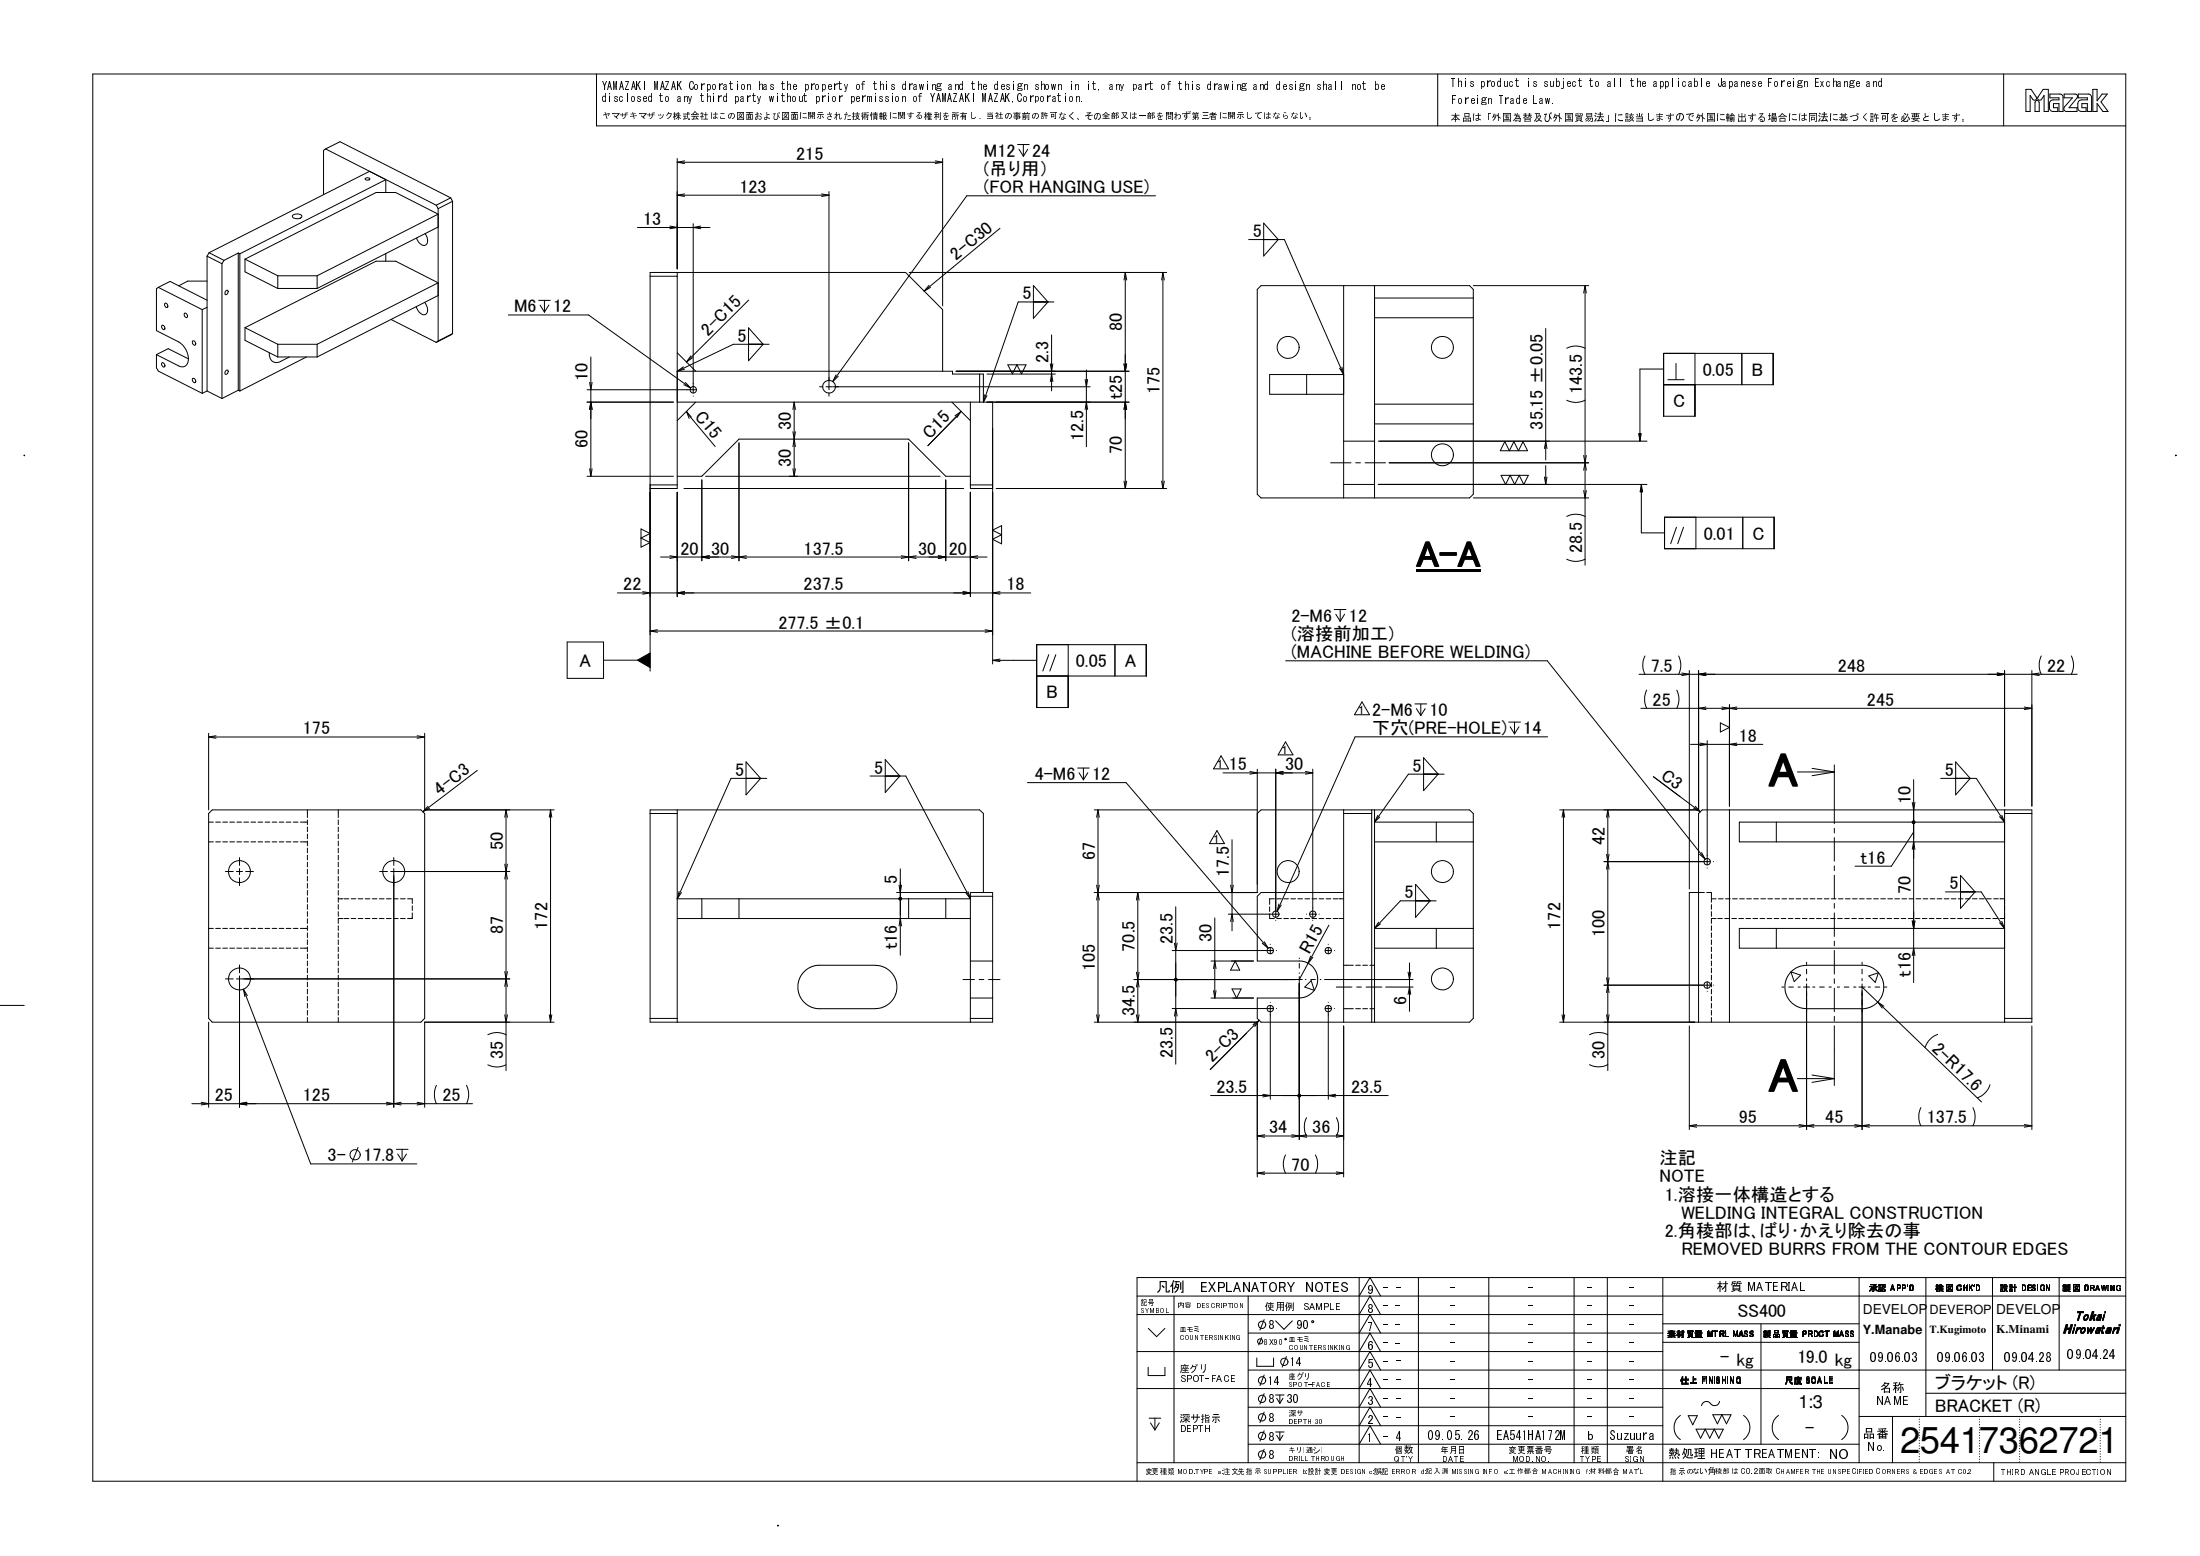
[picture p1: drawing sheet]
<svg xmlns="http://www.w3.org/2000/svg" width="594mm" height="420mm" viewBox="0 0 594 420" stroke-linecap="round" stroke-linejoin="round" font-family="sans-serif">
<g fill="none" stroke="#000" stroke-width=".27">
<path d="M25.1 20h548.9v380h-548.9zM161.1 20v14h412.9M388.2 20v14M541.1 20v14M274.8 39h3.1M276.3 39v3.2M547.1 24.1h1.4l1.4 2.1a.56 .56 0 0 1-.2 .8 .56 .56 0 0 1-.8-.2l-.7-1v4.3h-1.1zM549.7 27.3l.6-.1 .3 .3 .1 2.6h-1.2v-2.4zM551.7 24.1h1.4v6h-1.1v-4.3l-.7 1a.56 .56 0 0 1-.8 .2 .56 .56 0 0 1-.1-.8zM553.5 25.4h2.8a.87 .87 0 0 1 .8 .9v3.8h-1.1v-2.1h-1.5v1.1h1.2v1h-1.3a1.01 1.01 0 0 1-1-1v-1.1a1.01 1.01 0 0 1 1-1h1.6v-.6h-2.5zM557.4 25.4h3a.65 .65 0 0 1 .5 .4 .65 .65 0 0 1 0 .7l-2.2 2.6h2.2v1h-2.9a.73 .73 0 0 1-.7-.4 .73 .73 0 0 1 .2-.8l2.1-2.5h-2.2zM561.2 25.4h2.7a.87 .87 0 0 1 .9 .9v3.8h-1.1v-2.1h-1.5v1.1h1.1v1h-1.2a1.01 1.01 0 0 1-1-1v-1.1a1.01 1.01 0 0 1 1-1h1.6v-.6h-2.5z"/>
<path d="M565.1 24.1h1.2v3.1l1.3-1.8h1.4l-1.7 2.1 1.9 2.6h-1.3l-1.6-2.2v2.2h-1.2zM79.1 58.1a1.73 1.73 0 0 1 2.4 .3 1.58 1.58 0 0 1-2.6 0zM87.9 40.2l29.9 15.2M87.9 40.2l-.5 .4v11.9M87.9 40.2l3.9-1.9 29.9 15.1M98.6 48.3a.87 .87 0 0 1 1.3 0 .81 .81 0 0 1-1.3 0zM99.8 46.3l-43.3 21.9M104.2 52v-3.5l-39.4 20M117.8 55.4l.5 .9M118.3 56.3v35.8M121.7 53.4l-3.9 2M121.7 53.4l.5 1"/>
<path d="M122.2 54.4l-3.9 1.9M122.2 54.4v35.7M182.9 42.8v29.8M182.9 43.8l2 .4M182.9 43.8h71.6M182.9 52.7l2 .3M182.9 52.7h41M184.9 43.4l-2 .4M184.9 52.4l-2 .3M221.9 52.4l2 .3M223.9 51.7v51.7M223.9 52.7l-2 .3"/>
<path d="M252.6 43.4l1.9 .4M254.5 42.8v39.8M254.5 43.8l-1.9 .4M275.2 40.3l1.1 1.9M277.5 40.3l-1.2 1.9M312 52.9h-50.9l-36.2 50.1M42.7 77.6l-.5 .4v11.3l6.1 3a4.9 4.9 0 0 1 2.1 6.3l-1 .5-.8-.1-6.4-3.2M42.7 77.6l11.9 6M42.7 77.6l3.2-1.6 10 5.1M55.9 75.9h-5.2l-2.4 1.3M55.9 69.2l4 2M55.9 69.2v36.4"/>
<path d="M56.5 68.2l-.6 1M56.5 68.2l4 2.1M59.9 71.2v36.4M60.5 70.3l-.6 .9M61 78.5l.2-.1a.57 .57 0 0 1 .3 .8 .57 .57 0 0 1-.7 .3v-.6zM64.3 68.3v37.1M64.3 68.3l-3.8 2M64.3 68.3l.5 .2M64.8 68.5v37.1M66.2 70l35.4-18h5.2l11.5 5.8-32.7 16.7M66.2 70l8.8 4.5M66.2 70v3.4l8.8 4.5"/>
<path d="M75 74.5h10.6M75 74.5v3.4M75 77.9h10.6M85.6 74.5v3.4M104.2 68.5v2M114.8 63.1a2.1 2.1 0 0 1 0 3.2 2.39 2.39 0 0 1-2.3-2M118.3 61.3l-32.7 16.6M118.3 79.8l-32.7 16.6M172.1 61.4h19.6M175.5 74.6h7.4M180.9 61l2 .4-2 .4M182.9 73.6v58.3h-7.4"/>
<path d="M187.2 60.4v43.9M189.2 61l-2 .4 2 .4M245.5 73.6h69.5M250.9 77l-1.4 1.6M251.3 77.6l-1.8 1M270 61.6l-20.5 17M279.1 77.1l3.9 4.4-3.9 4.5zM303.9 73.6v58.3M303.9 73.6l-.4 2M303.9 73.6l.3 2M314 73.6l.4 2M314 73.6v58.3"/>
<path d="M314 73.6l-.3 2M337.2 64.7h9.6l16 36.4M339.5 78.1l1-1h56.3l1 1v55.4l-1 1h-56.3l-1-1zM341.2 60.2l4 4.5-4 4.4zM362.8 77.1v57.4M371.2 77.1v57.4M397.8 77.1h31.2M428 77.1l-.4 2M428 77.1v75.5M428 77.1l.4 2M42.2 95.8v3.5l.5 .9 11.9 6M42.2 95.8l3.2-1.7 5.5 2.8"/>
<path d="M43.7 98a.64 .64 0 0 1 .7 .3 .64 .64 0 0 1-.1 .8l-.6-.5zM43.7 87.9a.64 .64 0 0 1 .7 .3 .64 .64 0 0 1-.1 .8l-.6-.5zM44.5 82a.64 .64 0 0 1 .7 .3 .64 .64 0 0 1-.1 .8l-.6-.6zM49.8 84.7a.63 .63 0 0 1 .7 .3 .63 .63 0 0 1-.1 .8l-.6-.5zM52 92.1a.65 .65 0 0 1 .7 .3 .65 .65 0 0 1-.1 .8l-.6-.5zM54.6 83.6v22.6M55.9 83l-1.3 .6M66.2 88.5v3.4l8.8 4.5M66.2 88.5l35.4-18h5.2l11.5 5.9-32.7 16.6M66.2 88.5l8.8 4.5M72.7 95.2a2.07 2.07 0 0 0 .8 2.3 2.07 2.07 0 0 0 2.3 .1l2.3-1.2M75 93v3.4"/>
<path d="M75 93h10.6M75 96.4h10.6M82.8 96.4l-18 9.2M85.6 93v3.4M105.6 86.3l12.2 6.2M114.7 81.7a2.45 2.45 0 0 1 .3 3.2 2.26 2.26 0 0 1-2.6-2.1M118.3 92.1l-.5 .4M122.2 90.1l-3.9 2M122.2 90.1l-4.4 2.4M137.2 85h21.7l27.6 19.8M145.5 81.1h3.1M145.8 82.4l1.2 1.9"/>
<path d="M147 81.1v3.2M148.2 82.4l-1.2 1.9M159.5 96.4v32.2M182.9 95.2l5 5M184.5 99.1l-1.6 1.1M184.8 99.7l-1.9 .5M186.6 96.1l-1.2 1.6M187 96.6l-1.6 1.1M202.1 88.5l4 4.5-4 4.4zM202.2 81l-16.8 16.7M207.7 93h-9.7l-15.1 7.2M272.2 98.5h4.9l-1.3 2.5-1.2-2.5-1.2 2.5z"/>
<path d="M283.6 98.3l.4 1.9 .3-1.9M284 90.4v15.1M284.6 81.5h-9.7l-9.3 27.1M293.4 99.9v20.7M303.5 98.3l.4 1.9 .3-1.9M361.7 99.4l1.1 1.7M362.4 99.1l.4 2M371.2 85.8h26.6M371.2 80.5h26.6M417.4 88.7v35.5M423.1 94a5.5 5.5 0 0 1 4.9 0M449.2 99.7h-6.4v19.4"/>
<path d="M452.6 98.1v4.4M457.7 95.4v17h-8.5v-17h29.6v8.5h-29.6M470.4 95.4v8.5M52 102.2a.65 .65 0 0 1 .7 .3 .65 .65 0 0 1-.1 .8l-.6-.5zM55.9 105.6l-1.3 .6M55.9 105.6l4 2M61 100l.2-.1a.58 .58 0 0 1 .5 .7 .58 .58 0 0 1-.7 .5l-.3-.3zM64.3 105.4l-4.4 2.2M64.3 105.4l.5 .2M158.5 108.6h23.4M158.5 105.2h27.7M159.2 103.3l.3 1.9 .4-1.9"/>
<path d="M159.2 110.6l.3-2 .4 2M182.9 100.2h74.3v.8h8.4v7.6M182.9 108.6h122M184.7 103.9l1.8 .9M185.1 103.3l1.4 1.5M185.4 111.1l1.3 1.5M185.4 111.1l.7 1.9M185.4 111.1l.4 .7 7.3 8.8M186.4 105.2h1.6M187.2 104.4v1.7M187.2 106.9v.1M187.9 108.6l-5 5"/>
<path d="M199.6 119.6v31.8M214.1 116.6l.7 4M214.5 108.6v20M214.5 108.6l.3 2M214.5 108.6l-.4 2M214.8 116.6l-.7 4M221.3 104.4h.9M223 104.4h1.7M223.9 103.6v1.6M223.9 106.1v.9M224.9 104.4h69.5M225.8 101.2l-.9 1.8"/>
<path d="M226.3 101.6l-1.4 1.4M245.4 119.6v31.8M254.5 100.2v-16.6l-9.9-10h-69.1v107.6M257 108.6l5 5M258.2 100.2h46.7M259.5 111.1l-8.9 9.3 8-8.1M259.5 111.1l-1.6 1.2M259.5 111.1l-1.1 1.7M262 108.6v23.3h6M264.5 101v7.6M265.8 106.6l-.2 2M266.5 101h18.5"/>
<path d="M266.5 106.8l-.9 1.8M268 108.6v70.7M283.6 103l.4-2 .3 2M293 110.6l.4-2 .3 2M293 102.4l.4 2 .3-2M303.5 110.6l.4-2 .3 2M352.8 101.1v5.4M362.8 101.1h-19.9v5.4h19.9M362.8 119.1h8.4M371.2 114.5h26.6M371.2 109.1h26.6M372.2 119.1h72.5"/>
<path d="M406.4 119.3l1.2 2.4 1.2-2.4 1.2 2.4 1.3-2.4 1.2 2.4h-7.4zM423.1 108.1a5.5 5.5 0 0 0 4.9 0M442.5 117.1h.7l-.4 2zM450.4 102.5h4.4M6.5 122.9h.1v.2zM158.5 128.6h23.4M159.2 126.6l.3 2M159.9 126.6l-.4 2M175.5 130.9h7.4M182.9 132.9v28.2M182.9 128.6h6.6l10.1-10h45.8l10 10h6.6M184.7 131.9h75.5"/>
<path d="M189.5 129.6v21.8M190.5 128.6h63.4M214.1 126.6l.4 2M214.8 126.6l-.3 2M255.4 129.6v21.8M262 132.9v28.2M262 130.9h6M269 131.9h46M303.5 129.9l.4 2M304.2 129.9l-.3 2M313.7 129.9l.3 2M314.4 129.9l-.4 2"/>
<path d="M359.3 125h5.5M362.8 130.8h8.4M366.1 125h1.3M368.6 125h5.5M372.2 130.8h72.5M375.1 125h53.9M397.8 134.5h31.2M405.3 128.4h7.4l-1.2 2.4-1.3-2.4-1.2 2.4-1.2-2.4-1.2 2.4zM417.1 121.1l.3-2 .3 2M417.1 128.8l.3 2M417.4 125.7v5.1M417.7 128.8l-.3 2"/>
<path d="M423.1 139.4a5.5 5.5 0 0 1 4.9 0M427.6 123l.4 2M427.6 132.5l.4 2 .4-2M428 125l.4 2M428 125l-.4 2M428.4 123l-.4 2M443.2 130.8l.4 2h-.7zM443.2 130.8v13.1h6.3M449.5 139.7h29.6v8.5h-29.6zM458 139.7v8.5M470.6 139.7v8.5M587.5 122.9l.1 .1z"/>
<path d="M173.1 142.8l2.4 1.3-2.4 1.2 2.4 1.2-2.4 1.2zM173.6 159.8l1.9 .3-1.9 .3M178.4 150.4h88.1M180.9 150.1l2 .3-2 .4M184.9 159.8l-2 .3 2 .3M191.6 150.1l-2.1 .3 2.1 .4M197.5 150.1l2.1 .3M199.6 150.4l1.9 .4M199.6 150.4l-2.1 .4M201.5 150.1l-1.9 .3M243.4 150.1l2 .3M245.4 150.4l2 .4"/>
<path d="M245.4 150.4l-2 .4M247.4 150.1l-2 .3M253.4 150.1l2 .3-2 .4M260 159.8l2 .3-2 .3M264 150.1l-2 .3 2 .4M268 143.2l2.5-1.3v5l-2.5-1.3 2.5-1.2zM270 159.8l-2 .3 2 .3M423.1 151a5.5 5.5 0 0 0 4.9 0M452.7 142.4l-1.6 4.4M454.6 142.4l-1.6 4.4M153.2 173.4h9.8v9.8h-9.8zM163 178.3h9.1"/>
<path d="M166.7 160.1h111.6M172.1 178.3l3.4-2v4zM175.5 170.4l2 .3M175.5 170.4h92.5M177.5 170.1l-2 .3M266 170.1l2 .3M268 178.3l2 .3M268 178.3h11.9M268 170.4l-2 .3M270 178l-2 .3M283.2 176.8l-1.6 4.4M285.1 176.8l-1.6 4.4"/>
<path d="M288.5 174.1v17h-8.6v-17h29.6v8.4h-29.6M301.1 174.1v8.4M347.2 178.4h70.6l42.7 53.6M360.3 164.6h3.2M360.7 165.9l1.2 1.9M361.9 164.6v3.2M363.1 165.9l-1.2 1.9M444.2 177.1a5.5 5.5 0 0 0 0 5M453.3 177.1a5.5 5.5 0 0 1 0 5M551.2 177.1a5.5 5.5 0 0 0 0 5M559.3 177.1a5.5 5.5 0 0 1 0 5M56.3 198v20.7"/>
<path d="M56.3 199h58.4M56.3 199l2 .3M58.3 198.7l-2 .3M112.6 198.7l2.1 .3M114.7 198v20.7h34.9M114.7 199l-2.1 .3M367.8 189.5l2 3.5h-4zM382.1 190.1h3.2M382.5 191.3l1.2 1.9M383.7 190.1v3.1M384.8 191.3l-1.1 1.9M407.4 195h3.2"/>
<path d="M407.8 196.3l1.2 1.9M409 195v3.2M410.2 196.3l-1.2 1.9M417.9 199h-52l-21 47M442.6 182.1h118.3M443.1 191.3h105.6M444.7 186.4a5.4 5.4 0 0 0 0 4.9M452.8 186.4a5.4 5.4 0 0 1 0 4.9M454.1 181.7l2.1 .4-2.1 .3M456.2 181.1v58.9M458.7 181.1v37.6h-37.5M460.7 181.7l-2 .4 2 .3"/>
<path d="M460.7 190.9l-2 .4 2 .3M461 200v31.7M464.6 195.2l2.4 1.2-2.4 1.3zM465 190.9l2 .4M467 190.3v27.4M467 191.3l2 .3M467 191.3l-2 .3M469 190.9l-2 .4M539.3 181.7l2 .4-2 .3M541.3 181.1v36.6M546.6 190.9l2.1 .4M548.7 181.1v36.6"/>
<path d="M548.7 191.3l-2.1 .3M550.7 181.7l-2 .4 2 .3M56.3 219.7l1-1h56.4l1 1v55.3l-1 1h-56.4l-1-1zM83 218.7v2.1M91.3 218.7v2.1M115.6 217.7l-1.4 1.5M116 218.3l-1.8 .9M128.9 208l-14.7 11.2M136.6 218.7l.4 2M136.6 218.7v70.4M136.6 218.7l-.3 2M148.7 218.7v57.3"/>
<path d="M148.7 218.7l.3 2M148.7 218.7l-.4 2M175.5 219.7h7.4M182.9 218.7v57.3M201.5 205.7l3.9 4.5-3.9 4.4zM207 210.2h-9.6l-14.5 32.5M234.9 209.5h9.7l17.4 33.2M239 205.1l4 4.4-4 4.5zM277.4 211.3h26.7l38.3 44.7M291 207.4h3.1M291.4 208.7l1.2 1.9M292.6 207.4v3.2"/>
<path d="M293.7 208.7l-1.1 1.9M295.5 218.7h44M296.5 218.7v57.3M296.5 218.7l-.4 2M296.5 218.7l.3 2M329.7 204.1l2.1 3.5h-4.1zM330.2 208.7h24.3M337.5 208.3l2 .4-2 .3M339.5 219.7l1-1h56.3l1 1v55.3l-1 1h-56.3l-1-1v-5.5h11.4l1.5-.3 1.2-.6 1.2-1.1 .8-1.4 .2-1.6-.2-1.6-.8-1.5-.9-.9-1.5-.8-1-.2h-11.9v-17.5l1-1h22.3M339.5 207.7v33.3h-44M344.5 207.7v38.1M346.5 208.3l-2 .4 2 .3"/>
<path d="M347.1 200.3l2.1 3.5h-4.1zM352.5 208.3l2 .4M354.5 207.7v38.1M354.5 208.7l-2 .3M362.8 219.7h7.6M362.8 218.7v57.3M370.4 218.7v57.3M371.2 218.7v57.3M384.4 204.6l4 4.4-4 4.5zM390 209h-9.7l-9.1 13M422.2 218.7l.3 2M422.2 218.7l-.4 2"/>
<path d="M422.2 218.7v57.3M434.2 218.7l.3 2M434.2 218.7l-.4 2M434.2 218.7v70.4M446.5 209.7l12.6 9.5M456.5 201h19.5M457.4 218.3l1.7 .9M457.8 217.7l1.3 1.5M459 200.7l2 .3-2 .3M467 218.7v57.3M469 200.7l-2 .3 2 .3M485.3 208.4h10"/>
<path d="M489.3 207.5l6 .9M495.3 208.4l-6 1.1M495.3 206.5v15.9M516.4 216.7l.4 2 .3-2M516.8 210.5v54.8M524 210.2h9.7l7.6 11.8M528.1 205.7l3.9 4.5-3.9 4.4zM541.3 219.7h7.4M541.3 218.7v57.3M56.3 222h1.3M56.3 227.3h1.3M58.2 222h1.3"/>
<path d="M58.2 227.3h1.3M60.1 222h1.3M60.1 227.3h1.3M60.9 235.3h2.1M62.1 222h1.2M62.1 227.3h1.2M63.8 235.3h1.7M64 222h1.2M64 227.3h1.2M64.7 231.6v2.1M64.7 234.5v1.7M64.7 237v2.1"/>
<path d="M65.9 222h1.2M65.9 227.3h1.2M66.3 235.3h2.1M67.8 222h1.2M67.8 227.3h1.2M69.7 222h1.2M69.7 227.3h1.2M71.6 222h1.2M71.6 227.3h1.2M73.5 222h1.3M73.5 227.3h1.3M75.4 222h1.3"/>
<path d="M75.4 227.3h1.3M77.3 222h1.3M77.3 227.3h1.3M79.2 222h1.3M79.2 227.3h1.3M81.1 222h1.9M81.1 227.3h1.9M83 221.4v1.3M83 223.3v1.3M83 225.2v1.3M83 227.1v1.3M83 229v1.3"/>
<path d="M83 230.9v1.3M83 232.8v1.3M83 234.7v1.3M83 236.6v1.3M83 238.5v1.3M91.3 221.4v1.3M91.3 223.3v1.3M91.3 225.2v1.3M91.3 227.1v1.3M91.3 229v1.3M91.3 230.9v1.3M91.3 232.8v1.3"/>
<path d="M91.3 234.7v1.3M91.3 236.6v1.3M91.3 238.5v1.3M102.5 235.3h2.1M105.5 235.3h1.7M106.3 231.6v2.1M106.3 234.5v1.7M106.3 236.3v62.7M107.3 235.3h30.4M136.3 233.3l.3 2M136.6 235.3l-.3 2.1M136.6 235.3l.4 2.1"/>
<path d="M137 233.3l-.4 2M242.8 239l.3 2 .4-2M243.1 234.6v23.3M296.1 239l.4 2M296.8 239l-.3 2M328.6 224.3l2.1 3.5h-4.1zM332.3 239l.4 2 .3-2M332.7 226.7v24.6M371.2 222h26.6M371.2 227.3h26.6M372.1 220.2l-.9 1.8M372.6 220.6l-1.4 1.4"/>
<path d="M382.3 238.8l3.9 4.4-3.9 4.5zM387.9 222v5.3M433.1 232.7h26.9M433.8 230.7l.7 4M434.5 230.7l-.7 4M458.9 230.7l1.6 1.3M459.5 230.2l1 1.8M460.2 232.7h1.6M461 231.9v1.6M461 234.4h.1M462.7 232.7h.1M479.7 222v5.3"/>
<path d="M495.3 223.6v1.3M495.3 226.2v6.3M495.3 233.8v1.3M495.3 236.3v6.4M516.4 229.4l.4-2.1 .3 2.1M516.4 221.9l.4-.2v.3v-.3a.36 .36 0 0 1 .3 .4 .36 .36 0 0 1-.5 .3 .36 .36 0 0 1-.2-.5zM516.4 221.9a.36 .36 0 0 1 .6-.1 .36 .36 0 0 1-.2 .6v-.4v.4l-.4-.2zM516.8 224.7l-6.1 9.2h-9.8M529.4 236.4l3.9 4.4-3.9 4.5zM540 220.5l1.3 1.5M540.5 220.1l.8 1.9M541.3 222h-71.6v5.3h71.6"/>
<path d="M56.3 256h1.3M56.3 250.7h1.3M58.2 256h1.3M58.2 250.7h1.3M60.1 256h1.3M60.1 250.7h1.3M62.1 256h1.2M62.1 250.7h1.2M64 256h1.2M64 250.7h1.2M65.9 256h1.2M65.9 250.7h1.2"/>
<path d="M67.8 256h1.2M67.8 250.7h1.2M69.7 256h1.2M69.7 250.7h1.2M71.6 256h1.2M71.6 250.7h1.2M73.5 256h1.3M73.5 250.7h1.3M75.4 256h1.3M75.4 250.7h1.3M77.3 256h1.3M77.3 250.7h1.3"/>
<path d="M79.2 256h1.3M79.2 250.7h1.3M81.1 256h1.9M81.1 250.7h1.9M83 240.5v1.2M83 242.4v1.2M83 244.3v1.2M83 246.2v1.2M83 248.1v1.2M83 250v1.2M83 251.9v1.3M83 253.8v1.3"/>
<path d="M83 255.7v1.3M83 257.6v1.3M83 259.5v1.3M91.3 242.7h1.3M91.3 248h1.3M91.3 240.5v1.2M91.3 242.4v1.2M91.3 244.3v1.2M91.3 246.2v1.2M91.3 248.1v1.2M91.3 250v1.2M91.3 251.9v1.3"/>
<path d="M91.3 253.8v1.3M91.3 255.7v1.3M91.3 257.6v1.3M91.3 259.5v1.3M92.9 242.7h1.3M92.9 248h1.3M94.8 242.7h1.3M94.8 248h1.3M96.7 242.7h1.3M96.7 248h1.3M98.6 242.7h1.3M98.6 248h1.3"/>
<path d="M100.5 242.7h1.3M100.5 248h1.3M102.4 242.7h1.3M102.4 248h1.3M104.3 242.7h1.3M104.3 248h1.3M106.2 242.7h1.3M106.2 248h1.3M108.2 242.7h1.2M108.2 248h1.2M110.1 242.7h1.2v1.3M111.3 246.5v1.5h-1.2"/>
<path d="M111.3 244.6v1.3M182.9 242.7h79.1M182.9 248h79.1M183.4 240.7l-.5 2M184 241l-1.1 1.7M189.5 242.7v5.3M199.6 242.7v5.3M242.1 241h18.9M242.8 242.5l.3-.2v.4l.1-.3 .3 .4-.5 .2zM242.8 242.5l.4-.1 .3 .4-.4 .2v-.3l-.1 .3zM242.8 250l.3-2 .4 2M245.4 242.7v5.3"/>
<path d="M255.4 242.7v5.3M260.8 241.1l1.2 1.6M261.4 240.7l.6 2M262 242h6M262 259.5h6M265.6 241v-21.3l-1.1-1h-89v57.3h92.5v-35h-6v35M296.5 241l-.4 2M296.5 241l.3 2M307.2 241l-.3 2M307.2 241l.4 2M307.2 241v35M316.5 256.7h25.5"/>
<path d="M317.2 254.7l.3 2 .4-2M317.5 244.9v42.5M327 259.5h11.5M328 247.9v21.6M331.7 246.8h11.8M332.3 248.8l.4-2 .3 2M333.5 259.5l1.3 2.5h-2.5zM340.9 254.7l1.5 1.3M341.4 254.3l1 1.7M342.2 256.7h1.6M342.9 246.8v1.2h1.2M342.9 244.9v1.2"/>
<path d="M343 255h.1M343 255.9v1.6M343.7 246.8h1.6M344.1 242.7h-1.2v1.5M344.5 246v1.7M344.5 248.5h.1M344.7 256.7h.1M344.8 242.7h1.2M344.8 248h1.2M345.3 244.1l-.4 1.9M346 244.4l-1.1 1.6M346.7 242.7h1.2"/>
<path d="M346.7 248h1.2M348.6 242.7h1.2M348.6 248h1.2M350.5 242.7h1.2M350.5 248h1.2M350.9 258.7v.2M352.4 242.7h1.2M352.4 248h1.2M352.8 246.8h.1M353.7 246.8h1.6M353.9 258.2l-.7 1.9 1.3-1.6M354.3 242.7h1.3"/>
<path d="M354.3 248h1.3M354.5 246v1.7M354.5 248.5h.1M356.2 242.7h1.3M356.2 248h1.3M356.2 246.8h.1M357.8 256.7h1.7M358.1 242.7h1.3M358.1 248h1.3M358.7 255h.1M358.7 255.9v1.6M358.9 249.8l-8 14.7"/>
<path d="M360 242.7h1.3M360 248h1.3M360.3 256.7h.1M361.6 242.7h1.2M361.6 248h1.2M371.2 256h26.6M371.2 250.7h26.6M372.3 249l-1.1 1.7M372.8 249.5l-1.6 1.2M387.8 243.2h-9.6l-7 7.5M387.9 250.7v5.3M460.2 241h-4v35"/>
<path d="M460.9 241h1.2v1.3M462.1 242.7h1.3M462.1 248h1.3M462.1 242.4v1.2M462.1 244.3v1.2M462.1 246.2v1.2M462.1 248.1v1.2M462.1 250v1.2M462.1 251.9v1.3M462.1 253.8v1.3M462.1 255.7v1.3M462.1 257.6v1.3"/>
<path d="M462.1 259.5v1.3M463.8 248h1.3M464 242.7h1.3M465.7 248h1.3M466 242.7h1.2M467.6 248h1.3M467.9 242.7h1.2M469.6 248h1.2M469.8 242.7h1.2M471.5 248h1.2M471.7 242.7h1.2M473.4 248h1.2"/>
<path d="M473.6 242.7h1.2M475.3 248h1.2M475.5 242.7h1.2M477.2 248h1.2M477.4 242.7h1.3M479.1 248h1.2M479.3 242.7h1.3M479.7 250.7v5.3M481 248h1.3M481.2 242.7h1.3M482.9 248h1.3M483.1 242.7h1.3"/>
<path d="M484.8 248h1.3M485 242.7h1.3M486.7 248h1.3M486.9 242.7h1.3M487.8 259.8v.6M488.6 248h1.3M488.8 242.7h1.3M490.5 248h1.3M490.7 242.7h1.3M492.4 248h1.3M492.6 242.7h1.3M494.3 248h1.3"/>
<path d="M494.5 242.7h1.3M495.3 244v1.2M495.3 246.5v6.4M495.3 254.1v1.3M495.3 256.7v6.3M496.2 248h1.3M496.4 242.7h1.3M498.1 248h1.3M498.3 242.7h1.3M500 248h1.3M500.2 242.7h1.3M501.9 248h1.3"/>
<path d="M502.1 242.7h1.3M502.8 259.8v.6M503.8 248h1.3M504.1 242.7h1.2M505.7 248h1.3M506 242.7h1.2M507.7 248h1.2M507.9 242.7h1.2M509.6 248h1.2M509.8 242.7h1.2M511.5 248h1.2M511.7 242.7h1.2"/>
<path d="M513.4 248h1.2M513.6 242.7h1.2M515.3 248h1.2M515.5 242.7h1.3M516.4 248.7l.4 2 .3-2M516.4 258l.4-2 .3 2M517.2 248h1.2M517.4 242.7h1.3M519.1 248h1.3M519.3 242.7h1.3M521 248h1.3M521.2 242.7h1.3"/>
<path d="M522.9 248h1.3M523.1 242.7h1.3M524.8 248h1.3M525 242.7h1.3M525.3 240.8h9.7l6.3 9.9M526.7 248h1.3M526.9 242.7h1.3M528.6 248h1.3M528.8 242.7h1.3M530.5 248h1.3M530.7 242.7h1.3M532.4 248h1.3"/>
<path d="M532.6 242.7h1.3M534.3 248h1.3M534.5 242.7h1.3M536.2 248h1.3M536.4 242.7h1.3M538.1 248h1.3M538.3 242.7h1.3M540 249.2l1.3 1.5M540 242.7h1.3M540 248h1.3M540.5 248.8l.8 1.9M541.3 250.7h-71.6v5.3h71.6"/>
<path d="M.1 271.5h6.5M56.3 276v23M60.9 264.3h2.1M63.8 264.3h1.7M64.7 260.6v2.1M64.7 263.5v1.7M64.7 265.3v33.7M65.7 264.3h72M65.7 267.1l18.2 47.2h28.7M65.7 267.1l.4 2M65.7 267.1l1.1 1.8M83 261.4v1.3"/>
<path d="M83 263.3v1.3M83 265.2v1.3M83 267.1v1.3M83 269v1.3M83 270.9v1.3M83 272.8v1.3M83 274.7v1.3M91.3 261.4v1.3M91.3 263.3v1.3M91.3 265.2v1.3M91.3 267.1v1.3M91.3 269v1.3"/>
<path d="M91.3 270.9v1.3M91.3 272.8v1.3M91.3 274.7v1.3M131.7 279.4a5.4 5.4 0 0 1 4.9 0M136.3 262.3l.3 2M136.3 274l.3 2 .4-2M136.6 264.3l-.3 2.1M136.6 264.3l.4 2.1M137 262.3l-.4 2M148.3 274l.4 2M149 274l-.3 2M149.6 276h-34.9v23"/>
<path d="M175.5 275h7.4M236.4 260.6h-15.7l-1.5 .4-1.8 1.1-1.5 2-.4 1.8v1.3l.4 1.5 .6 1.2 .9 1 1.5 1 1.5 .4 16 .1 2.1-.5 1.7-1 1.3-1.5 .6-1.7v-2.4l-.6-1.7-1.3-1.5-2-1.2-1.8-.2M260 264.5h3.1M262 275h6M262 269.5h6M264.4 264.5h1.3M266.9 264.5h3.1M295.5 276h44v41.8M296.1 274l.4 2M296.8 274l-.3 2M306.2 264.5h43.6M306.9 262.5l.3 2"/>
<path d="M306.9 274l.3 2M307.2 264.5l-.3 2M307.2 264.5l.4 2M307.6 262.5l-.4 2M307.6 274l-.4 2M316.5 272.3h25.5M317.2 274.4l.3-2.1 .4 2.1M317.2 264.4l.3-.2v.3v-.3a.34 .34 0 0 1 .4 .3 .34 .34 0 0 1-.5 .3 .34 .34 0 0 1-.2-.4zM317.2 264.4a.35 .35 0 0 1 .6 0 .35 .35 0 0 1-.3 .5v-.4v.4l-.3-.2zM327 269.5h11.5M327.7 261.5l.3-2 .4 2M327.7 267.5l.3 2"/>
<path d="M328.4 267.5l-.4 2M332.7 267h2.4l-1.2 2.5zM340 275.5l-1.6 1.2M340 275.5l-13.2 13.3 9.8-9.8M340 275.5l-1.2 1.7M342.2 272.3h1.6M343 270.6v.1M343 271.5v1.7M343 273.3v23.5M344.7 272.3h.1M350 264.5h1.7M350.9 260.1v1.3"/>
<path d="M350.9 262.7v.1M350.9 263.7v1.6M350.9 265.5v42.2M352.5 264.5h.2M353.9 264.5h1.3M354.1 264.8l.8 2.6-2.6-.9zM356.5 264.5h.2M357.7 264.5h23.9M357.8 272.3h1.7M358.7 270.6v.1M358.7 271.5v1.7M358.7 273.3v23.5"/>
<path d="M360.3 272.3h.1M360.8 266.5h4.3M362.8 272.4h1.3M362.8 260.6h1.3M362.8 277v40.8M364.2 272.4h1.3M364.2 260.6h1.3M366.1 272.4h1.3M366.1 260.6h1.3M366.3 266.5h1.3M368 272.4h1.3M368 260.6h1.3"/>
<path d="M368.9 266.5h4.3M369.9 272.4h1.3M369.9 260.6h1.3M374.2 266.5h7.4M380.2 262.5l.4 2 .4-2M380.2 268.5l.4-2 .4 2M380.6 260v13.1M421.2 276h127.5v-57.3h-89.1l-.9 1v56.3M421.8 274l.4 2M422.5 274l-.3 2M429.2 279.4a5.5 5.5 0 0 1 5 0M433.1 266h26.9"/>
<path d="M433.8 264l.7 4M433.8 274l.4 2 .3-2M434.5 264l-.7 4M456.2 277v28M460.2 266h1.6M461 265.2v1.6M461 267.7h.1M462.1 261.4v1.3M462.1 263.3v1.3M462.1 265.2v1.3M462.1 267.1v1.3M462.1 269v1.3"/>
<path d="M462.1 270.9v1.3M462.1 272.8v1.3M462.1 274.7v1.3M462.7 266h.1M481.2 266.5h.5M483 266.5h1.3M483.6 262.4l2.6 .9-1.7 1.7zM485.6 266.5h.5M487 266.5h1.6M487.8 260.6h15.7l1.5 .4 1.7 1.1 1.5 2 .5 2.4-.4 2.2-.7 1.2-.9 1-1.5 1-1.4 .4-16 .1-2.2-.5-1.6-1-1.3-1.5-.6-1.7v-2.4l.6-1.7 1.3-1.5 2-1.2 1.8-.2M487.8 261.7v1.3M487.8 264.2v.6"/>
<path d="M487.8 265.7v1.6M487.8 267.5v37.5M489.5 266.5h.6M491.4 266.5h1.2M493.9 266.5h.6M495.3 264.3v1.3M495.3 266.8v6.4M495.3 274.4v1.3M495.3 277v16.2M496.1 266.5h.6M498 266.5h1.3M500.5 266.5h.7"/>
<path d="M502 266.5h1.7M502.8 261.7v1.3M502.8 264.2v.6M502.8 265.7v1.6M502.8 267.5v37.5M502.8 266.5l4.3 4.1M504.5 266.5h.6M504.6 263.5l2.6-.8-.8 2.6zM506.3 266.5h1.3M507.1 270.6l28 27M507.1 270.6l1.6 1.1M507.1 270.6l1.1 1.6"/>
<path d="M508.9 266.5h.6M523.2 279.3a5.8 5.8 0 0 0-3.4 3.6M541.3 275h7.4M548.7 277v28M51.8 298h75.8M54.3 297.6l2 .4-2 .4M66.7 297.6l-2 .4 2 .4M104.3 297.6l2 .4M106.3 298l2 .4M106.3 298l-2 .4M108.3 297.6l-2 .4M112.6 297.6l2.1 .4-2.1 .4"/>
<path d="M117.8 293.1a5.8 5.8 0 0 0 0 4.9M126 293.1a5.5 5.5 0 0 1 0 4.9M131.7 287.5a5.4 5.4 0 0 0 4.9 0M326.9 295.8h48M341 295.5l2 .3-2 .4M350.5 295.7a.36 .36 0 0 1 .6 0 .36 .36 0 0 1-.2 .5 .36 .36 0 0 1-.4-.4h.4zM350.5 295.7l.4-.2 .3 .3h-.3h.3a.36 .36 0 0 1-.4 .4 .36 .36 0 0 1-.3-.5zM360.7 295.5l-2 .3 2 .4M429.2 287.5a5.5 5.5 0 0 0 5 0M485.3 291.3h10M489.3 290.3l6 1M495.3 291.3l-6 1"/>
<path d="M518.7 299.1a5.4 5.4 0 0 0 0 4.9M532.8 299.1a5.4 5.4 0 0 1 0 4.9M537.4 292.9a5.5 5.5 0 0 1-3.5 3.6M96.7 309.8l-1.6 4M107 310.3h3.2M107.4 311.6l1.2 1.9M108.6 310.3v3.2M109.8 311.6l-1.2 1.9M339.5 316.8l2 .3M339.5 316.8h23.3M339.5 306.7l2 .4M339.5 306.7h23.3"/>
<path d="M341.5 316.4l-2 .4M341.5 306.4l-2 .3M347.1 311.9a5.4 5.4 0 0 0 0 4.9M348.8 306.4l2.1 .3M350.9 306.7l-2.1 .4M350.9 306.7l1.9 .4M352.8 301.8a5.5 5.5 0 0 0 0 4.9M352.8 306.4l-1.9 .3M355.2 311.9a5.4 5.4 0 0 1 0 4.9M360.8 316.4l2 .4M360.8 306.4l2 .3M360.9 301.8a5.5 5.5 0 0 1 0 4.9"/>
<path d="M362.8 316.8l-2 .3M362.8 306.7l-2 .4M456.2 304h92.5M456.2 304l2 .4M458.2 303.7l-2 .3M485.8 303.7l2 .3M487.8 304l-2 .4M487.8 304l2 .4M489.8 303.7l-2 .3M500.8 303.7l2 .3M502.8 304l2 .4M502.8 304l-2 .4"/>
<path d="M504.8 303.7l-2 .3M546.6 303.7l2.1 .3M548.7 304l-2.1 .4M307 350h267M307 355h142M310.1 358.7l2.2 2.2 2.3-2.2M317 350v45M337.1 350v45M337.1 360h111.9M341.4 356.3l-1.2 2.9M344.5 356.7l2.2 2.2 2.3-2.2M367 360l2.9-5 2.9 5"/>
<path d="M367 350l2.9-5 2.9 5M367 355l2.9-5 2.9 5M367 345v50M383 345v50M402 345v50M425.1 345v50M434 345v50M449 345v55M449 357.5h53M475.5 357.5v32.5M502 345v50M520.1 345v37.5"/>
<path d="M538 345v25M556 345v25M574 345h-267v55M307 374.9h195M307 365h142M310 369.2v2.2h4.6v-2.2M337.1 370h236.9M337.1 380h111.9M339.4 366.7v2.2h4.5v-2.2M340.7 361.2l-.8 2M341.4 371.3l-1.2 2.8M341.4 376.3l-1.2 2.8"/>
<path d="M344.5 376.7h2.2M344.8 377.6l.8 1.3M345.6 376.7v2.2M346.4 377.6l-.8 1.3M347.4 366.3l-1.2 2.8M367 370l2.9-5 2.9 5M367 365l2.9-5 2.9 5M367 374.9l2.9-4.9 2.9 4.9M367 380l2.9-5.1 2.9 5.1M449 362.5h53M464.3 378.4a1.41 1.41 0 0 1-1.2 1.2 1.41 1.41 0 0 1-1.4-.8 1.34 1.34 0 0 0-2.2 .8M520.1 376.2h53.9"/>
<path d="M307 395h267M310.3 382.9h3.1M310.7 384.2l1.2 1.9M311.9 382.9v3.2M313 384.2l-1.1 1.9M337.1 390h164.9M337.1 385h111.9M341.4 381.3l-1.2 2.8M341.4 391.3l-1.2 2.8M341.4 386.3l-1.2 2.8M344.5 386.7h2.2M344.8 387.6l.8 1.3"/>
<path d="M345.6 386.7v2.2M346.4 387.6l-.8 1.3M367 385l2.9-5 2.9 5M367 390l2.9-5 2.9 5M453.8 382.2a4 4 0 0 0 0 6.5M455.9 382.3h2.4l-1.2 2.4zM458 385.9h7.4l-1.3 2.5-1.2-2.5-1.2 2.5-1.2-2.5-1.3 2.5zM462.5 382h4.9l-1.2 2.5-1.2-2.5-1.2 2.5zM470.8 382.2a4 4 0 0 1 0 6.5M480.3 382.2a4 4 0 0 0 0 6.5M497.3 382.2a4 4 0 0 1 0 6.5M502 382.5h72"/>
<path d="M511 382.5v12.5M518.3 382.5v.1M518.3 383.2v.1M518.3 383.9v.1M518.3 384.6v.1M518.3 385.4h.1M518.3 386.1v.1M518.3 386.8v.1M518.3 387.5v.1M518.3 388.2v.1M518.3 389h.1M518.3 389.7v.1"/>
<path d="M518.3 390.4v.1M518.3 391.1v.1M518.3 391.8v.1M518.3 392.6h.1M518.3 393.3v.1M518.3 394v.1M518.3 394.7v.1M534.5 382.5v.1M534.5 383.2v.1M534.5 383.9v.1M534.5 384.6v.1M534.5 385.4h.1"/>
<path d="M534.5 386.1v.1M534.5 386.8v.1M534.5 387.5v.1M534.5 388.2v.1M534.5 389h.1M534.5 389.7v.1M534.5 390.4v.1M534.5 391.1v.1M534.5 391.8v.1M534.5 392.6h.1M534.5 393.3v.1M534.5 394v.1"/>
<path d="M534.5 394.7v.1M538.4 395v5M545.4 382.5v.1M545.4 383.2v.1M545.4 383.9v.1M545.4 384.6v.1M545.4 385.4h.1M545.4 386.1v.1M545.4 386.8v.1M545.4 387.5v.1M545.4 388.2v.1M545.4 389h.1"/>
<path d="M545.4 389.7v.1M545.4 390.4v.1M545.4 391.1v.1M545.4 391.8v.1M545.4 392.6h.1M545.4 393.3v.1M545.4 394v.1M545.4 394.7v.1M567.1 382.5v.1M567.1 383.2v.1M567.1 383.9v.1M567.1 384.6v.1"/>
<path d="M567.1 385.4h.1M567.1 386.1v.1M567.1 386.8v.1M567.1 387.5v.1M567.1 388.2v.1M567.1 389h.1M567.1 389.7v.1M567.1 390.4v.1M567.1 391.1v.1M567.1 391.8v.1M567.1 392.6h.1M567.1 393.3v.1"/>
<path d="M567.1 394v.1M567.1 394.7v.1M210 411.9h.1v.2z"/>
<circle cx="347.8" cy="93.8" r="2.96"/>
<circle cx="389.5" cy="93.8" r="2.96"/>
<circle cx="187.2" cy="105.3" r=".87"/>
<circle cx="223.9" cy="104.4" r="1.73"/>
<circle cx="389.5" cy="122.8" r="2.96"/>
<circle cx="64.7" cy="235.3" r="2.98"/>
<circle cx="106.3" cy="235.3" r="2.98"/>
<circle cx="347.8" cy="235.3" r="2.98"/>
<circle cx="389.5" cy="235.3" r="2.98"/>
<circle cx="461" cy="232.7" r=".87"/>
<circle cx="343" cy="256.7" r=".87"/>
<circle cx="344.5" cy="246.8" r=".87"/>
<circle cx="354.5" cy="246.8" r=".87"/>
<circle cx="358.7" cy="256.7" r=".87"/>
<circle cx="64.7" cy="264.4" r="2.96"/>
<circle cx="343" cy="272.4" r=".87"/>
<circle cx="358.7" cy="272.4" r=".87"/>
<circle cx="389.5" cy="264.4" r="2.96"/>
<circle cx="461" cy="266" r=".87"/>
<circle cx="95.9" cy="311.8" r="1.4"/>
<circle cx="340.8" cy="357.7" r=".99"/>
<circle cx="354.5" cy="356.9" r=".28"/>
<circle cx="340.3" cy="362.2" r=".7"/>
<circle cx="340.8" cy="377.7" r=".99"/>
<circle cx="340.8" cy="372.7" r=".99"/>
<circle cx="346.8" cy="367.7" r=".99"/>
<circle cx="347.1" cy="361.6" r=".19"/>
<circle cx="340.8" cy="387.7" r="1"/>
<circle cx="340.8" cy="382.7" r=".99"/>
<circle cx="340.8" cy="392.8" r=".99"/>
</g>
<path d="M382.3 153.7h17.5v.7h-17.5z" fill="#000"/>
<g fill="#000">
<path d="M442.5 117.1h.7l-.4 2zM443.2 130.8l.4 2h-.7zM172.1 178.3l3.4-2v4z"/>
<path d="M516.4 221.9l.4-.2v.3v-.3a.36 .36 0 0 1 .3 .4 .36 .36 0 0 1-.5 .3 .36 .36 0 0 1-.2-.5z" fill-rule="evenodd"/>
<path d="M516.4 221.9a.36 .36 0 0 1 .6-.1 .36 .36 0 0 1-.2 .6v-.4v.4l-.4-.2z" fill-rule="evenodd"/>
<path d="M242.8 242.5l.3-.2v.4l.1-.3 .3 .4-.5 .2z" fill-rule="evenodd"/>
<path d="M242.8 242.5l.4-.1 .3 .4-.4 .2v-.3l-.1 .3z" fill-rule="evenodd"/>
<path d="M317.2 264.4l.3-.2v.3v-.3a.34 .34 0 0 1 .4 .3 .34 .34 0 0 1-.5 .3 .34 .34 0 0 1-.2-.4z" fill-rule="evenodd"/>
<path d="M317.2 264.4a.35 .35 0 0 1 .6 0 .35 .35 0 0 1-.3 .5v-.4v.4l-.3-.2z" fill-rule="evenodd"/>
<path d="M350.5 295.7a.36 .36 0 0 1 .6 0 .36 .36 0 0 1-.2 .5 .36 .36 0 0 1-.4-.4h.4z" fill-rule="evenodd"/>
<path d="M350.5 295.7l.4-.2 .3 .3h-.3h.3a.36 .36 0 0 1-.4 .4 .36 .36 0 0 1-.3-.5z" fill-rule="evenodd"/>
</g>
<g font-size="12.7">
<text x="477.5" y="212.4">A</text>
<text x="477.5" y="294.9">A</text>
</g>
<g font-size="9.9">
<text x="382.4" y="153.1">A-A</text>
<text x="513.1" y="392.3">25417362721</text>
</g>
<g font-size="4.9">
<text x="215" y="43.1">215</text>
<text x="265.7" y="47.2">(吊り用）</text>
<text x="265.7" y="42.3">M12</text>
<text x="278.7" y="42.3">24</text>
<text x="199.7" y="52">123</text>
<text x="265.7" y="52.2">(FOR HANGING USE)</text>
<text x="173.7" y="60.7">13</text>
<text x="338.3" y="64">5</text>
<text x="258.2" y="70.4" transform="rotate(-40 258.2 70.4)">2-C30</text>
<text x="276.1" y="80.9">5</text>
<text x="138.8" y="84.4">M6</text>
<text x="149.4" y="84.4">12</text>
<text x="303.1" y="89.4" transform="rotate(-90 303.1 89.4)">80</text>
<text x="191.2" y="90.9" transform="rotate(-45 191.2 90.9)">2-C15</text>
<text x="199.2" y="92.3">5</text>
<text x="283.2" y="98" transform="rotate(-90 283.2 98)">2.3</text>
<text x="459.8" y="101.4">0.05</text>
<text x="473" y="101.4">B</text>
<text x="158.7" y="102.9" transform="rotate(-90 158.7 102.9)">10</text>
<text x="303.1" y="107.7" transform="rotate(-90 303.1 107.7)">t25</text>
<text x="313.2" y="106.5" transform="rotate(-90 313.2 106.5)">175</text>
<text x="427.2" y="106.5" transform="rotate(-90 427.2 106.5)">143.5</text>
<text x="187.4" y="112.6" transform="rotate(50 187.4 112.6)">C15</text>
<text x="451.8" y="109.9">C</text>
<text x="213.6" y="116.1" transform="rotate(-90 213.6 116.1)">30</text>
<text x="251.1" y="118.7" transform="rotate(-45 251.1 118.7)">C15</text>
<text x="292.6" y="119" transform="rotate(-90 292.6 119)">12.5</text>
<text x="416.6" y="116" transform="rotate(-90 416.6 116)">35.15 ±0.05</text>
<text x="158.7" y="121.1" transform="rotate(-90 158.7 121.1)">60</text>
<text x="303.1" y="122.7" transform="rotate(-90 303.1 122.7)">70</text>
<text x="213.6" y="126.1" transform="rotate(-90 213.6 126.1)">30</text>
<text x="183.7" y="149.7">20</text>
<text x="192.1" y="149.7">30</text>
<text x="217" y="149.7">137.5</text>
<text x="247.9" y="149.7">30</text>
<text x="256.2" y="149.7">20</text>
<text x="427.2" y="149.4" transform="rotate(-90 427.2 149.4)">28.5</text>
<text x="460.1" y="145.7">0.01</text>
<text x="473.2" y="145.7">C</text>
<text x="168.3" y="159.4">22</text>
<text x="217" y="159.4">237.5</text>
<text x="271.8" y="159.4">18</text>
<text x="348.7" y="167.9">2-M6</text>
<text x="364.3" y="167.9">12</text>
<text x="210.2" y="169.7">277.5 ±0.1</text>
<text x="348.7" y="172.8">(溶接前加工)</text>
<text x="348.7" y="177.8">(MACHINE BEFORE WELDING)</text>
<text x="156.5" y="180.1">A</text>
<text x="290.5" y="180.1">0.05</text>
<text x="303.7" y="180.1">A</text>
<text x="445.8" y="181.4">7.5</text>
<text x="496.3" y="181.4">248</text>
<text x="552.8" y="181.4">22</text>
<text x="282.6" y="188.6">B</text>
<text x="446.3" y="190.6">25</text>
<text x="504.1" y="190.6">245</text>
<text x="370.5" y="193.3">2-M6</text>
<text x="386" y="193.3">10</text>
<text x="81.8" y="198.3">175</text>
<text x="370.5" y="198.3">下穴(PRE-HOLE)</text>
<text x="411.3" y="198.3">14</text>
<text x="469.5" y="200.3">18</text>
<text x="198.5" y="209.5">5</text>
<text x="236.1" y="208.9">5</text>
<text x="331.8" y="208">15</text>
<text x="347" y="208">30</text>
<text x="381.5" y="208.4">5</text>
<text x="525.1" y="209.5">5</text>
<text x="118.7" y="214.9" transform="rotate(-37 118.7 214.9)">4-C3</text>
<text x="279.4" y="210.7">4-M6</text>
<text x="294.9" y="210.7">12</text>
<text x="448.2" y="210.1" transform="rotate(37 448.2 210.1)">C3</text>
<text x="516" y="217" transform="rotate(-90 516 217)">10</text>
<text x="135.8" y="229.5" transform="rotate(-90 135.8 229.5)">50</text>
<text x="295.7" y="232.3" transform="rotate(-90 295.7 232.3)">67</text>
<text x="433.4" y="228.1" transform="rotate(-90 433.4 228.1)">42</text>
<text x="502.5" y="233.2">t16</text>
<text x="242.3" y="238.7" transform="rotate(-90 242.3 238.7)">5</text>
<text x="331.9" y="236.7" transform="rotate(-90 331.9 236.7)">17.5</text>
<text x="379.3" y="242.6">5</text>
<text x="516" y="241.5" transform="rotate(-90 516 241.5)">70</text>
<text x="526.5" y="240.2">5</text>
<text x="147.9" y="251" transform="rotate(-90 147.9 251)">172</text>
<text x="421.4" y="251" transform="rotate(-90 421.4 251)">172</text>
<text x="135.8" y="252.3" transform="rotate(-90 135.8 252.3)">87</text>
<text x="242.3" y="256.3" transform="rotate(-90 242.3 256.3)">t16</text>
<text x="306.4" y="257" transform="rotate(-90 306.4 257)">70.5</text>
<text x="316.7" y="254.8" transform="rotate(-90 316.7 254.8)">23.5</text>
<text x="327.2" y="254.4" transform="rotate(-90 327.2 254.4)">30</text>
<text x="353.6" y="257.9" transform="rotate(-61 353.6 257.9)">R15</text>
<text x="433.4" y="253.1" transform="rotate(-90 433.4 253.1)">100</text>
<text x="295.7" y="262.2" transform="rotate(-90 295.7 262.2)">105</text>
<text x="516" y="263.7" transform="rotate(-90 516 263.7)">t16</text>
<text x="306.4" y="274.4" transform="rotate(-90 306.4 274.4)">34.5</text>
<text x="379.8" y="271.5" transform="rotate(-90 379.8 271.5)">6</text>
<text x="135.8" y="285.9" transform="rotate(-90 135.8 285.9)">35</text>
<text x="316.7" y="285.8" transform="rotate(-90 316.7 285.8)">23.5</text>
<text x="327.4" y="287.1" transform="rotate(-45 327.4 287.1)">2- 3</text>
<text x="330.9" y="283.6" transform="rotate(-45 330.9 283.6)">C</text>
<text x="433.4" y="285.9" transform="rotate(-90 433.4 285.9)">30</text>
<text x="521.5" y="283.4" transform="rotate(44 521.5 283.4)">2-R17.6</text>
<text x="58" y="297.3">25</text>
<text x="81.8" y="297.3">125</text>
<text x="119.5" y="297.3">25</text>
<text x="328.5" y="295.1">23.5</text>
<text x="364.9" y="295.1">23.5</text>
<text x="469.5" y="303.3">95</text>
<text x="492.9" y="303.3">45</text>
<text x="520.3" y="303.3">137.5</text>
<text x="342.7" y="306.1">34</text>
<text x="354.4" y="306.1">36</text>
<text x="88.5" y="313.6">3-</text>
<text x="98.1" y="313.6">17.8</text>
<text x="348.7" y="316.1">70</text>
<text x="448.1" y="314.3">注記</text>
<text x="448.1" y="319.2">NOTE</text>
<text x="449.6" y="324.2">1.溶接一体構造とする</text>
<text x="454" y="329.1">WELDING INTEGRAL CONSTRUCTION</text>
<text x="449.6" y="334.1">2.角稜部は､ばり･かえり除去の事</text>
<text x="454" y="339">REMOVED BURRS FROM THE CONTOUR EDGES</text>
<text x="469.2" y="355.7">SS400</text>
<text x="464.5" y="368">- kg</text>
<text x="485.4" y="368">19.0 kg</text>
<text x="522.6" y="374.9">ブラケット (R)</text>
<text x="485.7" y="380.3">1:3</text>
<text x="522.6" y="381.2">BRACKET (R)</text>
<text x="487.5" y="387.2">-</text>
</g>
<text font-size="4.2" x="493.8" y="394">NO</text>
<g font-size="3.9">
<text x="312" y="348.8">凡例</text>
<text x="324.1" y="348.8">EXPLANATORY　NOTES</text>
<text x="558.3" y="366.9">09.04.24</text>
</g>
<g font-size="3.8">
<text x="505" y="367.7">09.06.03</text>
<text x="523" y="367.7">09.06.03</text>
<text x="541.1" y="367.7">09.04.28</text>
</g>
<g font-size="3.7">
<text x="503" y="354.9">DEVELOP</text>
<text x="539" y="354.9">DEVELOP</text>
</g>
<g font-size="3.5">
<text x="369.1" y="349.5">9</text>
<text x="373.5" y="348.8">- -</text>
<text x="373.5" y="353.8">- -</text>
<text x="391.6" y="348.8">-</text>
<text x="391.7" y="353.8">-</text>
<text x="412.6" y="348.8">-</text>
<text x="412.6" y="353.8">-</text>
<text x="428.5" y="348.8">-</text>
<text x="428.5" y="353.8">-</text>
<text x="439.8" y="353.8">-</text>
<text x="439.8" y="348.8">-</text>
<text x="463.8" y="348.7">材質 MATERIAL</text>
<text x="342.4" y="359">8</text>
<text x="350.1" y="359">90</text>
<text x="369.1" y="359.5">7</text>
<text x="369.1" y="354.5">8</text>
<text x="373.5" y="358.8">- -</text>
<text x="391.7" y="358.8">-</text>
<text x="412.6" y="358.8">-</text>
<text x="428.5" y="358.8">-</text>
<text x="439.8" y="358.8">-</text>
<text x="560.2" y="356.5">Tokai</text>
<text x="369.1" y="364.5">6</text>
<text x="373.5" y="363.8">- -</text>
<text x="391.7" y="363.8">-</text>
<text x="412.6" y="363.8">-</text>
<text x="428.5" y="363.8">-</text>
<text x="439.8" y="363.8">-</text>
<text x="556.9" y="360.1">Hirowatari</text>
<text x="348.4" y="369">14</text>
<text x="369.1" y="369.5">5</text>
<text x="373.5" y="368.8">- -</text>
<text x="391.7" y="368.8">-</text>
<text x="412.6" y="368.8">-</text>
<text x="428.5" y="368.8">-</text>
<text x="439.8" y="368.8">-</text>
<text x="342.4" y="374">14</text>
<text x="369.1" y="374.5">4</text>
<text x="373.5" y="373.8">- -</text>
<text x="391.7" y="373.8">-</text>
<text x="412.6" y="373.8">-</text>
<text x="428.5" y="373.8">-</text>
<text x="439.8" y="373.8">-</text>
<text x="507.6" y="375.8">名称</text>
<text x="342.4" y="384">8</text>
<text x="342.4" y="379">8</text>
<text x="347.3" y="379">30</text>
<text x="369.1" y="379.5">3</text>
<text x="373.5" y="378.8">- -</text>
<text x="373.5" y="383.8">- -</text>
<text x="391.7" y="378.8">-</text>
<text x="391.7" y="383.8">-</text>
<text x="412.6" y="378.8">-</text>
<text x="412.6" y="383.8">-</text>
<text x="428.5" y="378.8">-</text>
<text x="428.5" y="383.8">-</text>
<text x="439.8" y="383.8">-</text>
<text x="439.8" y="378.8">-</text>
<text x="506.6" y="379.3">NAME</text>
<text x="342.4" y="389">8</text>
<text x="369.1" y="389.5">1</text>
<text x="369.1" y="384.5">2</text>
<text x="373.5" y="389">- 4</text>
<text x="385.6" y="388.8">09.05.26</text>
<text x="404.1" y="388.8">EA541HA172M</text>
<text x="428.5" y="388.8">b</text>
<text x="434.8" y="388.8">Suzuura</text>
<text x="503.1" y="388.3">品番</text>
<text x="342.4" y="394">8</text>
<text x="450.3" y="393.7">熱処理 HEAT TREATMENT:</text>
<text x="504.3" y="391.8">No.</text>
</g>
<g font-size="3.4">
<text x="521" y="354.7">DEVEROP</text>
<text x="503" y="360.1">Y.Manabe</text>
</g>
<text font-size="3.2" x="539" y="360">K.Minami</text>
<g font-size="3.1">
<text x="391.9" y="23.6">This product is subject to all the applicable Japanese Foreign Exchange and</text>
<text x="162.5" y="27.5">disclosed to any third party without prior permission of YAMAZAKI MAZAK,Corporation.</text>
<text x="162.5" y="24.3">YAMAZAKI MAZAK Corporation has the property of this drawing and the design shown in it, any part of this drawing and design shall not be</text>
<text x="392.2" y="28.1">Foreign Trade Law.</text>
<text x="366.7" y="192.9">1</text>
<text x="346.1" y="203.7">1</text>
<text x="328.6" y="207.4">1</text>
<text x="327.6" y="227.6">1</text>
</g>
<text font-size="2.9" x="521" y="359.8">T.Kugimoto</text>
<g font-size="2.8">
<text x="391.9" y="32.6">本品は「外国為替及び外国貿易法」に該当しますので外国に輸出する場合には同法に基づく許可を必要とします。</text>
<text x="341.5" y="353.6">使用例　SAMPLE</text>
<text x="318.6" y="370.4">座グリ</text>
<text x="318.6" y="373.3">SPOT-FACE</text>
<text x="318.6" y="383.9">深サ指示</text>
<text x="318.6" y="386.7">DEPTH</text>
</g>
<g font-size="2.4">
<text x="162.5" y="32">ヤマザキマザック株式会社はこの図面および図面に開示された技術情報に関する権利を所有し、当社の事前の許可なく、その全部又は一部を問わず第三者に開示してはならない。</text>
<text x="504.6" y="348.5">承認 APP'D</text>
<text x="522.6" y="348.5">検図 CHK'D</text>
<text x="540" y="348.5">設計 DESIGN</text>
<text x="556.9" y="348.5">製図 DRAWING</text>
<text x="341.4" y="363.1">8X90</text>
<text x="450.3" y="361">素材質量 MTRL MASS</text>
<text x="475.9" y="361">製品質量 PRDCT MASS</text>
<text x="453.6" y="373.5">仕上 FINISHING</text>
<text x="482" y="373.5">尺度 SCALE</text>
<text x="376.5" y="394.7">QT'Y</text>
<text x="376.7" y="392.2">個数</text>
<text x="388.8" y="392.2">年月日</text>
<text x="389.4" y="394.7">DATE</text>
<text x="407.2" y="392.2">変更票番号</text>
<text x="408.3" y="394.7">MOD. NO.</text>
<text x="426.6" y="394.7">TYPE</text>
<text x="427.1" y="392.2">種類</text>
<text x="438.8" y="394.7">SIGN</text>
<text x="438.9" y="392.2">署名</text>
<text x="540.4" y="398.4">THIRD ANGLE PROJECTION</text>
</g>
<g font-size="2.1">
<text x="308.1" y="352.3">記号</text>
<text x="317.8" y="353.3">内容 DESCRIPTION</text>
<text x="308.1" y="354.4">SYMBOL</text>
<text x="318.6" y="359.8">皿モミ</text>
<text x="318.6" y="361.9">COUNTERSINKING</text>
<text x="348.1" y="364.4">COUNTERSINKING</text>
<text x="348.1" y="362.3">皿モミ</text>
<text x="348.1" y="374.4">SPOT-FACE</text>
<text x="348.1" y="372.3">座グリ</text>
<text x="348.1" y="382.3">深サ</text>
<text x="348.1" y="384.4">DEPTH 30</text>
<text x="348.1" y="392.3">キリ（通シ）</text>
<text x="348.1" y="394.4">DRILL THROUGH</text>
<text x="309.1" y="398.1">変更種類 MOD.TYPE a:注文先指示 SUPPLIER b:設計変更 DESIGN c:誤記 ERROR d:記入漏 MISSING INFO e:工作都合 MACHINING f:材料都合 MAT'L</text>
<text x="451.1" y="398.1">指示のない角稜部は C０.２面取 CHAMFER THE UNSPECIFIED CORNERS &amp; EDGES AT C0.2</text>
</g>
</svg>
